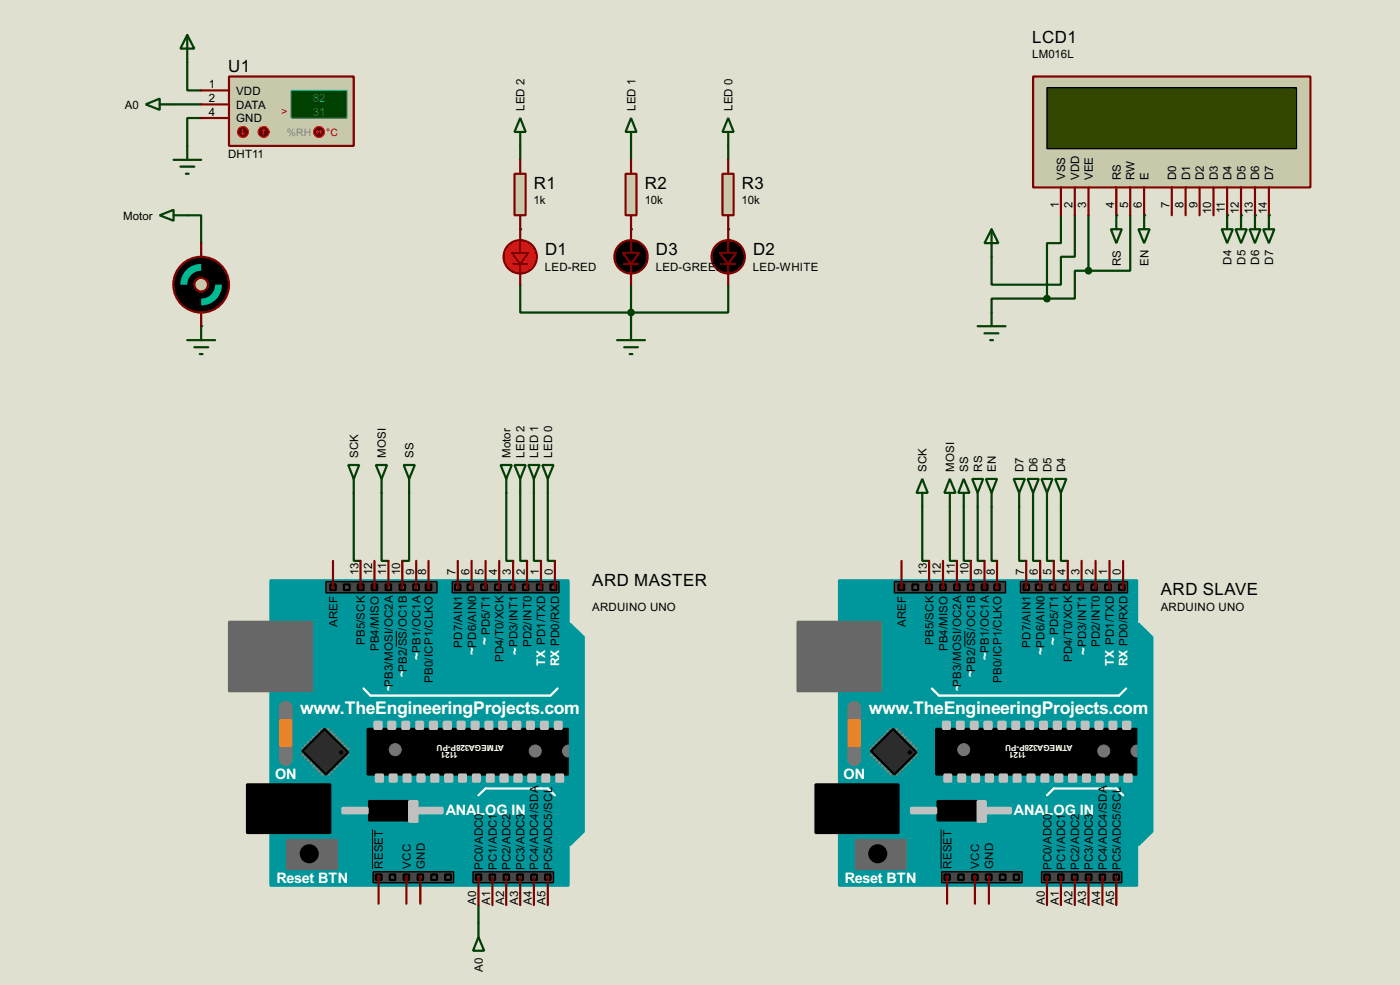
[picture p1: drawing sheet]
<svg xmlns="http://www.w3.org/2000/svg" width="256mm" height="180mm" viewBox="0 0 256 180" stroke-linecap="round" stroke-linejoin="round" font-family="sans-serif">
<path d="M0 0h256.5v180.3h-256.5z" fill="#e0e0d0"/>
<g fill="none" stroke="#004000" stroke-width=".4">
<path d="M31.8 19.1h5.1M34.3 11.5v5.1h2.6M36.9 21.6h-2.6v5.1M95.3 26.7v2.6M64.8 90.2v12.5h1.3M69.9 90.2v12.5h1.3M75 90.2v12.5h-1.3M169 92.8v9.9h1.2M174 92.8v9.9h1.3M176.6 92.8v9.9h1.3M179.1 92.8v9.9h1.3M181.7 92.8v9.9h1"/>
<path d="M186.7 92.8v9.9h1.3M189.3 92.8v9.9h1.3M191.8 92.8v9.9h1.3M194.4 92.8v9.9h1.2M87.7 165.7v3.3"/>
</g>
<circle cx="36.9" cy="59.7" r=".2" fill="#004000"/>
<path d="M34.3 39.4h2.6v5.1M191.8 54.7h-10.1v2.5M92.8 90.2v12.5h1.2M95.3 90.2v12.5h1.3" fill="none" stroke="#004000" stroke-width=".4"/>
<circle cx="95.3" cy="42" r=".2" fill="#004000"/>
<path d="M95.3 52.1v5.1h38.1v-5.1M115.6 52.1v7.6M97.8 90.2v12.5h1.3M100.4 90.2v12.5h1.3" fill="none" stroke="#004000" stroke-width=".4"/>
<circle cx="115.6" cy="42" r=".2" fill="#004000"/>
<path d="M115.6 26.7v2.6" fill="none" stroke="#004000" stroke-width=".4"/>
<circle cx="133.4" cy="42" r=".2" fill="#004000"/>
<path d="M133.4 26.7v2.6" fill="none" stroke="#004000" stroke-width=".4"/>
<g fill="#004000">
<circle cx="232.5" cy="39.4" r=".2"/>
<circle cx="229.9" cy="39.4" r=".2"/>
<circle cx="227.4" cy="39.4" r=".2"/>
<circle cx="224.8" cy="39.4" r=".2"/>
<circle cx="209.6" cy="39.4" r=".2"/>
<circle cx="204.5" cy="39.4" r=".2"/>
</g>
<path d="M194.4 39.4v5.1h-2.6v10.2h5.1v-5.1h2.5M196.9 39.4v7.6h-2.5v5.1h-12.7v-5.1M199.4 39.4v10.2M207.1 39.4v10.2h-7.7" fill="none" stroke="#004000" stroke-width=".4"/>
<path d="M49.6 106.2h54.6v55.9h-54.6z" fill="#00979c" stroke="#00979c" stroke-width=".4"/>
<g fill="#686767" stroke="#686767" stroke-width=".4">
<path d="M42 113.8h15.2v12.7h-15.2z"/>
<path d="M52.6 153.7h9.2v5.4h-9.2z"/>
</g>
<path d="M67.4 133.4h36.8v8.4h-36.8zM45.3 143.6h15.2v8.9h-15.2zM67.6 146.6h8.9v3.6h-8.9z" fill="#000" stroke="#000" stroke-width=".4"/>
<path d="M66.6 126l1.3 1.3h33l1.3-1.3M87.7 145.6l1.3-1.3h11.4l1.3 1.3" fill="none" stroke="#fff" stroke-width=".4"/>
<g fill="#c0c0c0" stroke="#c0c0c0" stroke-width=".4">
<path d="M68.6 132.1h1.3v1.3h-1.3z"/>
<path d="M71.2 132.1h1.2v1.3h-1.2z"/>
<path d="M73.7 132.1h1.3v1.3h-1.3z"/>
<path d="M76.3 132.1h1.2v1.3h-1.2z"/>
<path d="M78.8 132.1h1.3v1.3h-1.3z"/>
<path d="M81.3 132.1h1.3v1.3h-1.3z"/>
<path d="M83.9 132.1h1.2v1.3h-1.2z"/>
<path d="M86.4 132.1h1.3v1.3h-1.3z"/>
<path d="M89 132.1h1.2v1.3h-1.2z"/>
<path d="M91.5 132.1h1.3v1.3h-1.3z"/>
<path d="M94 132.1h1.3v1.3h-1.3z"/>
<path d="M96.6 132.1h1.2v1.3h-1.2z"/>
<path d="M99.1 132.1h1.3v1.3h-1.3z"/>
<path d="M101.7 132.1h1.2v1.3h-1.2z"/>
<path d="M68.9 141.8h1.3v1.3h-1.3z"/>
<path d="M71.4 141.8h1.3v1.3h-1.3z"/>
<path d="M74 141.8h1.2v1.3h-1.2z"/>
<path d="M76.5 141.8h1.3v1.3h-1.3z"/>
<path d="M79 141.8h1.3v1.3h-1.3z"/>
<path d="M81.6 141.8h1.3v1.3h-1.3z"/>
<path d="M84.1 141.8h1.3v1.3h-1.3z"/>
<path d="M86.7 141.8h1.2v1.3h-1.2z"/>
<path d="M89.2 141.8h1.3v1.3h-1.3z"/>
<path d="M91.7 141.8h1.3v1.3h-1.3z"/>
<path d="M94.3 141.8h1.3v1.3h-1.3z"/>
<path d="M96.8 141.8h1.3v1.3h-1.3z"/>
<path d="M99.4 141.8h1.2v1.3h-1.2z"/>
<path d="M101.9 141.8h1.3v1.3h-1.3z"/>
<path d="M75 146.6h1.5v3.8h-1.5z"/>
<path d="M62.8 147.9h4.6v1h-4.6z"/>
<path d="M76.5 147.9h4.6v1h-4.6z"/>
</g>
<circle cx="56.6" cy="156.3" r="1.55" fill="#000" stroke="#000" stroke-width=".4"/>
<path d="M52.4 129.6v9.4" fill="none" stroke="#757575" stroke-width="2.6"/>
<path d="M51.4 131.9h2v4.6h-2z" fill="#ff8000" stroke="#ff8000" stroke-width=".4"/>
<g fill="none" stroke="#808080" stroke-width=".45">
<path d="M55.4 137l.5 .5M55.9 137.7l-.5 .5M55.9 136.5l.5 .5M56.4 138.2l-.5 .5M56.4 135.9l.6 .6M57 138.7l-.6 .5M57 135.4l.5 .5M57.5 139.2l-.5 .6M57.5 134.9l.5 .5M58 139.8l-.5 .5M58 134.4l.5 .5M58.5 133.9l.5 .5"/>
<path d="M59 133.4l.5 .5M60.3 133.4l-.6 .5M60.8 133.9l-.5 .5M61.3 134.4l-.5 .5M61.3 139.8l.5 .5M61.8 134.9l-.5 .5M61.8 139.2l.5 .6M62.3 135.4l-.5 .5M62.3 138.7l.5 .5M62.8 135.9l-.5 .6M62.8 138.2l.5 .5M63.3 136.5l-.5 .5"/>
<path d="M63.3 137.7l.5 .5M63.8 137l-.5 .5M58.5 140.3l-.5 .5M59 140.8l-.5 .5M59.5 141.3l-.5 .5M59.7 141.3l.6 .5M60.3 140.8l.5 .5M60.8 140.3l.5 .5"/>
</g>
<path d="M55.4 137.5l4.1-4.1 4.3 4.3-4.1 4.1z" fill-rule="evenodd" fill="#2c2c2c" stroke="#000" stroke-width=".4"/>
<circle cx="62.5" cy="137.7" r=".3" fill="#000" stroke="#000" stroke-width=".18"/>
<path d="M59.7 106.5h20.4v2h-20.4z" fill="#464646" stroke="#000" stroke-width=".25"/>
<circle cx="98" cy="137.5" r="1.1" fill="#757575" stroke="#757575" stroke-width=".18"/>
<g fill="#464646" stroke="#000" stroke-width=".4">
<path d="M60.5 107h1v1h-1z"/>
<path d="M65.6 107h1v1h-1z"/>
<path d="M68.1 107h1v1h-1z"/>
<path d="M70.7 107h1v1h-1z"/>
<path d="M73.2 107h1v1h-1z"/>
<path d="M75.7 107h1.1v1h-1.1z"/>
<path d="M63 107h1.1v1h-1.1z"/>
<path d="M78 107h1v1h-1z"/>
</g>
<g fill="#757575" stroke="#757575" stroke-width=".18">
<circle cx="72.4" cy="137.2" r="1.1"/>
<circle cx="104.1" cy="137.5" r="1.1"/>
</g>
<path d="M104.4 114.1l2.6 2.5v35.6l-2.6 2.5z" fill-rule="evenodd" fill="#00979c" stroke="#00979c" stroke-width=".4"/>
<g fill="#464646" stroke="#000" stroke-width=".25">
<path d="M68.4 159.6h14.7v2h-14.7z"/>
<path d="M82.9 106.5h19.5v2h-19.5z"/>
<path d="M86.7 159.6h14.7v2h-14.7z"/>
</g>
<g fill="#464646" stroke="#000" stroke-width=".4">
<path d="M71.4 160.1h1v1h-1z"/>
<path d="M76.5 160.1h1v1h-1z"/>
<path d="M81.6 160.1h1v1h-1z"/>
<path d="M79 160.1h1.1v1h-1.1z"/>
<path d="M74 160.1h1v1h-1z"/>
<path d="M68.9 160.1h1v1h-1z"/>
<path d="M83.4 107h1v1h-1z"/>
<path d="M85.7 107h1v1h-1z"/>
<path d="M88.2 107h1v1h-1z"/>
<path d="M90.7 107h1v1h-1z"/>
<path d="M93.3 107h1v1h-1z"/>
<path d="M95.8 107h1v1h-1z"/>
<path d="M98.4 107h1v1h-1z"/>
<path d="M100.9 107h1v1h-1z"/>
<path d="M87.2 160.1h1v1h-1z"/>
<path d="M89.7 160.1h1v1h-1z"/>
<path d="M92.3 160.1h1v1h-1z"/>
<path d="M94.8 160.1h1v1h-1z"/>
<path d="M97.3 160.1h1.1v1h-1.1z"/>
<path d="M99.9 160.1h1v1h-1z"/>
</g>
<g fill="none" stroke="#800000" stroke-width=".4">
<path d="M61 102.7v5.1M66.1 102.7v5.1M68.6 102.7v5.1M71.2 102.7v5.1M73.7 102.7v5.1M76.3 102.7v5.1M78.5 102.7v5.1M83.9 102.7v5.1M86.4 102.7v5.1M89 102.7v5.1M91.5 102.7v5.1M94 102.7v5.1"/>
<path d="M96.6 102.7v5.1M99.1 102.7v5.1M101.7 102.7v5.1M69.4 160.3v5.1M74.5 160.3v5.1M77 160.3v5.1M87.7 160.6v5.1M90.2 160.6v5.1M92.8 160.6v5.1M95.3 160.6v5.1M97.8 160.6v5.1M100.4 160.6v5.1"/>
</g>
<path d="M72.6 115.4v2.9M68.3 151.8v7.3" fill="none" stroke="#000" stroke-width=".18"/>
<path d="M153.7 106.2h54.6v55.9h-54.6z" fill="#00979c" stroke="#00979c" stroke-width=".4"/>
<g fill="#686767" stroke="#686767" stroke-width=".4">
<path d="M146.1 113.8h15.2v12.7h-15.2z"/>
<path d="M156.8 153.7h9.1v5.4h-9.1z"/>
</g>
<path d="M171.5 133.4h36.8v8.4h-36.8zM149.4 143.6h15.2v8.9h-15.2zM171.8 146.6h8.8v3.6h-8.8z" fill="#000" stroke="#000" stroke-width=".4"/>
<path d="M170.7 126l1.3 1.3h33l1.3-1.3M191.8 145.6l1.3-1.3h11.4l1.3 1.3" fill="none" stroke="#fff" stroke-width=".4"/>
<g fill="#c0c0c0" stroke="#c0c0c0" stroke-width=".4">
<path d="M172.8 132.1h1.2v1.3h-1.2z"/>
<path d="M175.3 132.1h1.3v1.3h-1.3z"/>
<path d="M177.9 132.1h1.2v1.3h-1.2z"/>
<path d="M180.4 132.1h1.3v1.3h-1.3z"/>
<path d="M182.9 132.1h1.3v1.3h-1.3z"/>
<path d="M185.5 132.1h1.2v1.3h-1.2z"/>
<path d="M188 132.1h1.3v1.3h-1.3z"/>
<path d="M190.6 132.1h1.2v1.3h-1.2z"/>
<path d="M193.1 132.1h1.3v1.3h-1.3z"/>
<path d="M195.6 132.1h1.3v1.3h-1.3z"/>
<path d="M198.2 132.1h1.2v1.3h-1.2z"/>
<path d="M200.7 132.1h1.3v1.3h-1.3z"/>
<path d="M203.3 132.1h1.2v1.3h-1.2z"/>
<path d="M205.8 132.1h1.3v1.3h-1.3z"/>
<path d="M173 141.8h1.3v1.3h-1.3z"/>
<path d="M175.6 141.8h1.2v1.3h-1.2z"/>
<path d="M178.1 141.8h1.3v1.3h-1.3z"/>
<path d="M180.6 141.8h1.3v1.3h-1.3z"/>
<path d="M183.2 141.8h1.3v1.3h-1.3z"/>
<path d="M185.7 141.8h1.3v1.3h-1.3z"/>
<path d="M188.3 141.8h1.2v1.3h-1.2z"/>
<path d="M190.8 141.8h1.3v1.3h-1.3z"/>
<path d="M193.3 141.8h1.3v1.3h-1.3z"/>
<path d="M195.9 141.8h1.3v1.3h-1.3z"/>
<path d="M198.4 141.8h1.3v1.3h-1.3z"/>
<path d="M201 141.8h1.2v1.3h-1.2z"/>
<path d="M203.5 141.8h1.3v1.3h-1.3z"/>
<path d="M206 141.8h1.3v1.3h-1.3z"/>
<path d="M179.1 146.6h1.5v3.8h-1.5z"/>
<path d="M166.9 147.9h4.6v1h-4.6z"/>
<path d="M180.6 147.9h4.6v1h-4.6z"/>
</g>
<circle cx="160.8" cy="156.3" r="1.55" fill="#000" stroke="#000" stroke-width=".4"/>
<path d="M156.5 129.6v9.4" fill="none" stroke="#757575" stroke-width="2.6"/>
<path d="M155.5 131.9h2v4.6h-2z" fill="#ff8000" stroke="#ff8000" stroke-width=".4"/>
<g fill="none" stroke="#808080" stroke-width=".45">
<path d="M159.6 137l.5 .5M160.1 137.7l-.5 .5M160.1 136.5l.5 .5M160.6 138.2l-.5 .5M160.6 135.9l.5 .6M161.1 138.7l-.5 .5M161.1 135.4l.5 .5M161.6 139.2l-.5 .6M161.6 134.9l.5 .5M162.1 139.8l-.5 .5M162.1 134.4l.5 .5M162.6 133.9l.5 .5"/>
<path d="M163.1 133.4l.5 .5M164.4 133.4l-.5 .5M164.9 133.9l-.5 .5M165.4 134.4l-.5 .5M165.4 139.8l.5 .5M165.9 134.9l-.5 .5M165.9 139.2l.5 .6M166.4 135.4l-.5 .5M166.4 138.7l.5 .5M166.9 135.9l-.5 .6M166.9 138.2l.5 .5M167.4 136.5l-.5 .5"/>
<path d="M167.4 137.7l.5 .5M167.9 137l-.5 .5M162.6 140.3l-.5 .5M163.1 140.8l-.5 .5M163.6 141.3l-.5 .5M163.9 141.3l.5 .5M164.4 140.8l.5 .5M164.9 140.3l.5 .5"/>
</g>
<path d="M159.6 137.5l4-4.1 4.3 4.3-4 4.1z" fill-rule="evenodd" fill="#2c2c2c" stroke="#000" stroke-width=".4"/>
<circle cx="166.6" cy="137.7" r=".3" fill="#000" stroke="#000" stroke-width=".18"/>
<path d="M163.9 106.5h20.3v2h-20.3z" fill="#464646" stroke="#000" stroke-width=".25"/>
<circle cx="202.2" cy="137.5" r="1.1" fill="#757575" stroke="#757575" stroke-width=".18"/>
<g fill="#464646" stroke="#000" stroke-width=".4">
<path d="M164.6 107h1.1v1h-1.1z"/>
<path d="M169.7 107h1v1h-1z"/>
<path d="M172.3 107h1v1h-1z"/>
<path d="M174.8 107h1v1h-1z"/>
<path d="M177.3 107h1.1v1h-1.1z"/>
<path d="M179.9 107h1v1h-1z"/>
<path d="M167.2 107h1v1h-1z"/>
<path d="M182.2 107h1v1h-1z"/>
</g>
<g fill="#757575" stroke="#757575" stroke-width=".18">
<circle cx="176.5" cy="137.2" r="1.1"/>
<circle cx="208.3" cy="137.5" r="1.1"/>
</g>
<path d="M208.6 114.1l2.5 2.5v35.6l-2.5 2.5z" fill-rule="evenodd" fill="#00979c" stroke="#00979c" stroke-width=".4"/>
<g fill="#464646" stroke="#000" stroke-width=".25">
<path d="M172.5 159.6h14.8v2h-14.8z"/>
<path d="M187 106.5h19.6v2h-19.6z"/>
<path d="M190.8 159.6h14.7v2h-14.7z"/>
</g>
<g fill="#464646" stroke="#000" stroke-width=".4">
<path d="M175.6 160.1h1v1h-1z"/>
<path d="M180.6 160.1h1.1v1h-1.1z"/>
<path d="M185.7 160.1h1v1h-1z"/>
<path d="M183.2 160.1h1v1h-1z"/>
<path d="M178.1 160.1h1v1h-1z"/>
<path d="M173 160.1h1v1h-1z"/>
<path d="M187.5 107h1v1h-1z"/>
<path d="M189.8 107h1v1h-1z"/>
<path d="M192.3 107h1v1h-1z"/>
<path d="M194.9 107h1v1h-1z"/>
<path d="M197.4 107h1v1h-1z"/>
<path d="M200 107h1v1h-1z"/>
<path d="M202.5 107h1v1h-1z"/>
<path d="M205 107h1v1h-1z"/>
<path d="M191.3 160.1h1v1h-1z"/>
<path d="M193.9 160.1h1v1h-1z"/>
<path d="M196.4 160.1h1v1h-1z"/>
<path d="M198.9 160.1h1.1v1h-1.1z"/>
<path d="M201.5 160.1h1v1h-1z"/>
<path d="M204 160.1h1v1h-1z"/>
</g>
<g fill="none" stroke="#800000" stroke-width=".4">
<path d="M165.2 102.7v5.1M170.2 102.7v5.1M172.8 102.7v5.1M175.3 102.7v5.1M177.9 102.7v5.1M180.4 102.7v5.1M182.7 102.7v5.1M188 102.7v5.1M190.6 102.7v5.1M193.1 102.7v5.1M195.6 102.7v5.1M198.2 102.7v5.1"/>
<path d="M200.7 102.7v5.1M203.3 102.7v5.1M205.8 102.7v5.1M173.5 160.3v5.1M178.6 160.3v5.1M181.2 160.3v5.1M191.8 160.6v5.1M194.4 160.6v5.1M196.9 160.6v5.1M199.4 160.6v5.1M202 160.6v5.1M204.5 160.6v5.1"/>
</g>
<path d="M176.8 115.5v2.9M172.4 151.8v7.3" fill="none" stroke="#000" stroke-width=".18"/>
<path d="M63.8 85.1h2l-1 2.6zM64.8 87.7v2.5M68.9 85.1h2l-1 2.6zM69.9 87.7v2.5M74 85.1h2l-1 2.6zM75 87.7v2.5M169 87.7l1 2.5h-2.1zM169 90.2v2.6M174 87.7l1.1 2.5h-2.1zM174 90.2v2.6M176.6 87.7l1 2.5h-2zM176.6 90.2v2.6" fill="none" stroke="#004000" stroke-width=".4"/>
<path d="M42 14h22.8v12.7h-22.8z" fill="#c8c8aa" stroke="#800000" stroke-width=".4"/>
<path d="M53.4 16.6h10.2v5h-10.2z" fill="#004000" stroke="#0f0" stroke-width=".2"/>
<path d="M36.9 19.1h5.1M36.9 16.6h5.1M36.9 21.6h5.1" fill="none" stroke="#800000" stroke-width=".4"/>
<circle cx="48.3" cy="24.2" r="1" fill="#400000" stroke="#f00" stroke-width=".2"/>
<path d="M48.3 23.7l-.2 .2M48.3 23.7l.3 .2M48.3 23.7v1" fill="none" stroke="#f00" stroke-width=".2"/>
<circle cx="44.5" cy="24.2" r="1" fill="#400000" stroke="#f00" stroke-width=".2"/>
<path d="M44.3 24.4l.2 .3M44.5 23.7v1M44.8 24.4l-.3 .3" fill="none" stroke="#f00" stroke-width=".2"/>
<circle cx="58.4" cy="24.2" r="1" fill="#400000" stroke="#f00" stroke-width=".2"/>
<path d="M58 24.2h1M58 24.2l.2 .2M58.2 23.9l-.2 .3M58.7 23.9l.3 .3M59 24.2l-.3 .2" fill="none" stroke="#f00" stroke-width=".2"/>
<g fill="none" stroke="#004000" stroke-width=".4">
<path d="M26.7 19.1l2.6-1v2zM29.3 19.1h2.5M34.3 6.4l1.3 2.5h-2.5zM34.3 6.4v5.1M31.8 29.3h5.1M33.1 30.5h2.5M34.1 31.8h.5M34.3 26.7v2.6M95.3 21.6l1 2.6h-2zM95.3 24.2v2.5M178.1 87.7h2l-1 2.5zM179.1 90.2v2.6"/>
<path d="M180.6 87.7h2.1l-1 2.5zM181.7 90.2v2.6M185.7 87.7h2.1l-1.1 2.5zM186.7 90.2v2.6M188.3 87.7h2l-1 2.5zM189.3 90.2v2.6M190.8 87.7h2l-1 2.5zM191.8 90.2v2.6M193.3 87.7h2.1l-1 2.5zM194.4 90.2v2.6M87.7 171.5l1 2.5h-2zM87.7 169v2.5"/>
</g>
<path d="M94.3 31.8h2v7.6h-2z" fill="#c8c8aa" stroke="#800000" stroke-width=".4"/>
<path d="M95.3 29.3v2.5M95.3 39.4v2.6" fill="none" stroke="#800000" stroke-width=".4"/>
<path d="M36.9 59.7v2.6M34.3 62.3h5.1M35.6 63.6h2.6M36.6 64.8h.5" fill="none" stroke="#004000" stroke-width=".4"/>
<circle cx="36.8" cy="52.1" r="5.1" fill="#000" stroke="#800000" stroke-width=".4"/>
<circle cx="36.8" cy="52.1" r="1.25" fill="#c8c8aa" stroke="#800000" stroke-width=".4"/>
<g fill="#000" stroke="#000" stroke-width=".4">
<path d="M33.1 52.1h1.2a2.53 2.53 0 0 0 2.6 2.6v1.2a3.7 3.7 0 0 1-3.8-3.8z" fill-rule="evenodd"/>
<path d="M36.9 48.3a3.7 3.7 0 0 1 3.8 3.8h-1.3a2.5 2.5 0 0 0-2.5-2.5z" fill-rule="evenodd"/>
</g>
<g fill="#00c0c0">
<path d="M34.1 49.4a3.8 3.8 0 0 1 2.8-1.1v1.3a2.53 2.53 0 0 0-2.6 2.5h-1.2a3.8 3.8 0 0 1 1-2.7z" fill-rule="evenodd"/>
<path d="M36.9 54.7a2.5 2.5 0 0 0 2.5-2.6h1.3a3.7 3.7 0 0 1-3.8 3.8z" fill-rule="evenodd"/>
</g>
<path d="M36.9 44.5v2.5M36.9 57.2v2.5" fill="none" stroke="#800000" stroke-width=".4"/>
<path d="M29.3 39.4l2.5-1v2zM31.8 39.4h2.5M179.1 59.7h5.1M181.7 42l1.2 2.5h-2.5zM181.7 42v5M181.7 57.2v2.5M180.4 61h2.5M181.4 62.3h.5M91.7 85.1h2.1l-1 2.6zM92.8 87.7v2.5M94.3 85.1h2l-1 2.6zM95.3 87.7v2.5" fill="none" stroke="#004000" stroke-width=".4"/>
<circle cx="191.8" cy="54.7" r=".5" fill="#004000" stroke="#004000" stroke-width=".4"/>
<circle cx="95.3" cy="47" r="3.1" fill="#f00" stroke="#800000" stroke-width=".4"/>
<path d="M94 48.3h2.6M95.3 44v2.3M95.3 48.3v1.8" fill="none" stroke="#800000" stroke-width=".4"/>
<path d="M93.8 46.3h3l-1.5 2z" fill="#ff2b2b" stroke="#800000" stroke-width=".4"/>
<path d="M95.3 42v2.5M95.3 49.6v2.5M114.4 48.3h2.5M115.6 42v4.3M115.6 48.3v3.8M132.1 48.3h2.6M133.4 42v4.3M133.4 48.3v3.8" fill="none" stroke="#800000" stroke-width=".4"/>
<path d="M115.6 21.6l1 2.6h-2zM115.6 24.2v2.5M133.4 21.6l1 2.6h-2zM133.4 24.2v2.5M115.6 59.7v2.6M113.1 62.3h5.1M114.4 63.6h2.5M115.4 64.8h.5M96.8 85.1h2.1l-1.1 2.6zM97.8 87.7v2.5M99.4 85.1h2l-1 2.6zM100.4 87.7v2.5" fill="none" stroke="#004000" stroke-width=".4"/>
<circle cx="115.6" cy="57.2" r=".5" fill="#004000" stroke="#004000" stroke-width=".4"/>
<g fill="#000" stroke="#800000" stroke-width=".4">
<path d="M114.1 46.3h3l-1.5 2zM131.9 46.3h3l-1.5 2z"/>
<circle cx="115.6" cy="47" r="3.1"/>
<circle cx="133.4" cy="47" r="3.1"/>
</g>
<path d="M114.6 31.8h2v7.6h-2z" fill="#c8c8aa" stroke="#800000" stroke-width=".4"/>
<path d="M115.6 29.3v2.5M115.6 39.4v2.6" fill="none" stroke="#800000" stroke-width=".4"/>
<path d="M132.4 31.8h2v7.6h-2z" fill="#c8c8aa" stroke="#800000" stroke-width=".4"/>
<path d="M133.4 29.3v2.5M133.4 39.4v2.6" fill="none" stroke="#800000" stroke-width=".4"/>
<path d="M189.3 14h50.8v20.3h-50.8z" fill="#c8c8aa" stroke="#800000" stroke-width=".4"/>
<path d="M191.8 16.1h45.7v11.1h-45.7z" fill="#324600" stroke="#000" stroke-width=".25"/>
<g fill="none" stroke="#800000" stroke-width=".4">
<path d="M194.4 34.3v5.1M196.9 34.3v5.1M199.4 34.3v5.1M204.5 34.3v5.1M207.1 34.3v5.1M209.6 34.3v5.1M214.7 34.3v5.1M217.2 34.3v5.1M219.8 34.3v5.1M222.3 34.3v5.1M224.8 34.3v5.1M227.4 34.3v5.1"/>
<path d="M229.9 34.3v5.1M232.5 34.3v5.1"/>
</g>
<path d="M204.5 39.4v2.6M209.6 39.4v2.6M224.8 39.4v2.6M227.4 39.4v2.6M229.9 39.4v2.6M232.5 39.4v2.6M203.5 42h2l-1 2.5zM208.6 42h2l-1 2.5zM223.8 42h2.1l-1.1 2.5zM226.4 42h2l-1 2.5zM228.9 42h2l-1 2.5zM231.4 42h2.1l-1 2.5z" fill="none" stroke="#004000" stroke-width=".4"/>
<circle cx="199.4" cy="49.6" r=".5" fill="#004000" stroke="#004000" stroke-width=".4"/>
<g font-size="3.6" fill="#fff">
<text x="55" y="130.7">www.TheEngineeringProjects.com</text>
<text x="159.2" y="130.7">www.TheEngineeringProjects.com</text>
</g>
<g font-size="3.5">
<text x="189.1" y="7.8">LCD1</text>
<text x="41.8" y="13.2">U1</text>
<text x="97.8" y="34.5">R1</text>
<text x="118.2" y="34.5">R2</text>
<text x="135.9" y="34.5">R3</text>
<text x="99.9" y="46.6">D1</text>
<text x="120.2" y="46.6">D3</text>
<text x="138" y="46.6">D2</text>
<text x="108.5" y="107.2">ARD MASTER</text>
<text x="212.7" y="108.9">ARD SLAVE</text>
</g>
<g font-size="3" fill="#fff">
<text x="50.4" y="142.5">ON</text>
<text x="154.5" y="142.5">ON</text>
<text x="81.6" y="149.1">ANALOG IN</text>
<text x="185.7" y="149.1">ANALOG IN</text>
<text x="50.6" y="161.6">Reset BTN</text>
<text x="154.7" y="161.6">Reset BTN</text>
</g>
<g font-size="2.7" fill="#fff">
<text x="87.3" y="119.9" transform="rotate(-90 87.3 119.9)">~</text>
<text x="89.6" y="118.1" transform="rotate(-90 89.6 118.1)">~</text>
<text x="95.2" y="119.9" transform="rotate(-90 95.2 119.9)">~</text>
<text x="191.5" y="119.9" transform="rotate(-90 191.5 119.9)">~</text>
<text x="193.7" y="118.1" transform="rotate(-90 193.7 118.1)">~</text>
<text x="199.3" y="119.9" transform="rotate(-90 199.3 119.9)">~</text>
<text x="74.5" y="123.9" transform="rotate(-90 74.5 123.9)">~</text>
<text x="77.2" y="120.9" transform="rotate(-90 77.2 120.9)">~</text>
<text x="178.6" y="123.9" transform="rotate(-90 178.6 123.9)">~</text>
<text x="181.3" y="120.9" transform="rotate(-90 181.3 120.9)">~</text>
<text x="72.1" y="126.5" transform="rotate(-90 72.1 126.5)">~</text>
<text x="176.2" y="126.5" transform="rotate(-90 176.2 126.5)">~</text>
</g>
<g font-size="2.5" fill="#fff">
<text x="99.9" y="121.8" transform="rotate(-90 99.9 121.8)">TX PD1/TXD</text>
<text x="102.5" y="121.9" transform="rotate(-90 102.5 121.9)">RX PD0/RXD</text>
<text x="204.1" y="121.8" transform="rotate(-90 204.1 121.8)">TX PD1/TXD</text>
<text x="206.6" y="121.9" transform="rotate(-90 206.6 121.9)">RX PD0/RXD</text>
</g>
<g font-size="2.4">
<text x="189.1" y="10.7">LM016L</text>
<text x="38.3" y="16.2">1</text>
<text x="43.2" y="17.3">VDD</text>
<text x="22.9" y="19.9">A0</text>
<text x="38.3" y="18.7">2</text>
<text x="38.3" y="21.2">4</text>
<text x="43.2" y="19.9">DATA</text>
<text x="43.2" y="22.4">GND</text>
<text x="96.1" y="20.3" transform="rotate(-90 96.1 20.3)">LED 2</text>
<text x="116.4" y="20.3" transform="rotate(-90 116.4 20.3)">LED 1</text>
<text x="134.2" y="20.3" transform="rotate(-90 134.2 20.3)">LED 0</text>
<text x="41.8" y="28.9">DHT11</text>
<text x="195.2" y="33" transform="rotate(-90 195.2 33)">VSS</text>
<text x="197.7" y="33" transform="rotate(-90 197.7 33)">VDD</text>
<text x="200.2" y="33" transform="rotate(-90 200.2 33)">VEE</text>
<text x="205.3" y="33" transform="rotate(-90 205.3 33)">RS</text>
<text x="207.9" y="33" transform="rotate(-90 207.9 33)">RW</text>
<text x="210.4" y="33" transform="rotate(-90 210.4 33)">E</text>
<text x="215.5" y="33" transform="rotate(-90 215.5 33)">D0</text>
<text x="218" y="33" transform="rotate(-90 218 33)">D1</text>
<text x="220.6" y="33" transform="rotate(-90 220.6 33)">D2</text>
<text x="223.1" y="33" transform="rotate(-90 223.1 33)">D3</text>
<text x="225.6" y="33" transform="rotate(-90 225.6 33)">D4</text>
<text x="228.2" y="33" transform="rotate(-90 228.2 33)">D5</text>
<text x="230.7" y="33" transform="rotate(-90 230.7 33)">D6</text>
<text x="233.3" y="33" transform="rotate(-90 233.3 33)">D7</text>
<text x="22.6" y="40.2">Motor</text>
<text x="97.8" y="37.4">1k</text>
<text x="118.1" y="37.4">10k</text>
<text x="135.9" y="37.4">10k</text>
<text x="194" y="38" transform="rotate(-90 194 38)">1</text>
<text x="196.5" y="38" transform="rotate(-90 196.5 38)">2</text>
<text x="199" y="38" transform="rotate(-90 199 38)">3</text>
<text x="204.1" y="38" transform="rotate(-90 204.1 38)">4</text>
<text x="206.7" y="38" transform="rotate(-90 206.7 38)">5</text>
<text x="209.2" y="38" transform="rotate(-90 209.2 38)">6</text>
<text x="214.3" y="38" transform="rotate(-90 214.3 38)">7</text>
<text x="216.8" y="38" transform="rotate(-90 216.8 38)">8</text>
<text x="219.4" y="38" transform="rotate(-90 219.4 38)">9</text>
<text x="221.9" y="39.2" transform="rotate(-90 221.9 39.2)">10</text>
<text x="224.4" y="39" transform="rotate(-90 224.4 39)">11</text>
<text x="227" y="39.2" transform="rotate(-90 227 39.2)">12</text>
<text x="229.5" y="39.2" transform="rotate(-90 229.5 39.2)">13</text>
<text x="232.1" y="39.2" transform="rotate(-90 232.1 39.2)">14</text>
<text x="99.8" y="49.6">LED-RED</text>
<text x="120.1" y="49.6">LED-GREEN</text>
<text x="137.9" y="49.6">LED-WHITE</text>
<text x="205.3" y="48.7" transform="rotate(-90 205.3 48.7)">RS</text>
<text x="210.4" y="48.7" transform="rotate(-90 210.4 48.7)">EN</text>
<text x="225.6" y="48.4" transform="rotate(-90 225.6 48.4)">D4</text>
<text x="228.2" y="48.4" transform="rotate(-90 228.2 48.4)">D5</text>
<text x="230.7" y="48.4" transform="rotate(-90 230.7 48.4)">D6</text>
<text x="233.3" y="48.4" transform="rotate(-90 233.3 48.4)">D7</text>
<text x="65.6" y="83.8" transform="rotate(-90 65.6 83.8)">SCK</text>
<text x="70.7" y="83.8" transform="rotate(-90 70.7 83.8)">MOSI</text>
<text x="75.8" y="83.8" transform="rotate(-90 75.8 83.8)">SS</text>
<text x="93.6" y="83.8" transform="rotate(-90 93.6 83.8)">Motor</text>
<text x="96.1" y="83.8" transform="rotate(-90 96.1 83.8)">LED 2</text>
<text x="98.6" y="83.8" transform="rotate(-90 98.6 83.8)">LED 1</text>
<text x="101.2" y="83.8" transform="rotate(-90 101.2 83.8)">LED 0</text>
<text x="169.8" y="86.4" transform="rotate(-90 169.8 86.4)">SCK</text>
<text x="174.8" y="86.4" transform="rotate(-90 174.8 86.4)">MOSI</text>
<text x="177.4" y="86.4" transform="rotate(-90 177.4 86.4)">SS</text>
<text x="179.9" y="86.4" transform="rotate(-90 179.9 86.4)">RS</text>
<text x="182.5" y="86.4" transform="rotate(-90 182.5 86.4)">EN</text>
<text x="187.5" y="86.4" transform="rotate(-90 187.5 86.4)">D7</text>
<text x="190.1" y="86.4" transform="rotate(-90 190.1 86.4)">D6</text>
<text x="192.6" y="86.4" transform="rotate(-90 192.6 86.4)">D5</text>
<text x="195.2" y="86.4" transform="rotate(-90 195.2 86.4)">D4</text>
<text x="65.7" y="105.2" transform="rotate(-90 65.7 105.2)">13</text>
<text x="68.2" y="105.2" transform="rotate(-90 68.2 105.2)">12</text>
<text x="70.8" y="105.2" transform="rotate(-90 70.8 105.2)">11</text>
<text x="73.3" y="105.2" transform="rotate(-90 73.3 105.2)">10</text>
<text x="75.9" y="105.2" transform="rotate(-90 75.9 105.2)">9</text>
<text x="78.1" y="105.2" transform="rotate(-90 78.1 105.2)">8</text>
<text x="83.5" y="105.2" transform="rotate(-90 83.5 105.2)">7</text>
<text x="86" y="105.2" transform="rotate(-90 86 105.2)">6</text>
<text x="88.6" y="105.2" transform="rotate(-90 88.6 105.2)">5</text>
<text x="91.1" y="105.2" transform="rotate(-90 91.1 105.2)">4</text>
<text x="93.6" y="105.2" transform="rotate(-90 93.6 105.2)">3</text>
<text x="96.2" y="105.2" transform="rotate(-90 96.2 105.2)">2</text>
<text x="98.7" y="105.2" transform="rotate(-90 98.7 105.2)">1</text>
<text x="101.3" y="105.2" transform="rotate(-90 101.3 105.2)">0</text>
<text x="169.8" y="105.2" transform="rotate(-90 169.8 105.2)">13</text>
<text x="172.4" y="105.2" transform="rotate(-90 172.4 105.2)">12</text>
<text x="174.9" y="105.2" transform="rotate(-90 174.9 105.2)">11</text>
<text x="177.5" y="105.2" transform="rotate(-90 177.5 105.2)">10</text>
<text x="180" y="105.2" transform="rotate(-90 180 105.2)">9</text>
<text x="182.3" y="105.2" transform="rotate(-90 182.3 105.2)">8</text>
<text x="187.6" y="105.2" transform="rotate(-90 187.6 105.2)">7</text>
<text x="190.2" y="105.2" transform="rotate(-90 190.2 105.2)">6</text>
<text x="192.6" y="105.2" transform="rotate(-90 192.6 105.2)">5</text>
<text x="195.2" y="105.2" transform="rotate(-90 195.2 105.2)">4</text>
<text x="197.8" y="105.2" transform="rotate(-90 197.8 105.2)">3</text>
<text x="200.3" y="105.2" transform="rotate(-90 200.3 105.2)">2</text>
<text x="202.9" y="105.2" transform="rotate(-90 202.9 105.2)">1</text>
<text x="205.3" y="105.2" transform="rotate(-90 205.3 105.2)">0</text>
<text x="108.5" y="111.8">ARDUINO UNO</text>
<text x="212.6" y="111.8">ARDUINO UNO</text>
<text x="61.8" y="114.8" transform="rotate(-90 61.8 114.8)">AREF</text>
<text x="66.9" y="118.1" transform="rotate(-90 66.9 118.1)">PB5/SCK</text>
<text x="69.4" y="119.2" transform="rotate(-90 69.4 119.2)">PB4/MISO</text>
<text x="77.1" y="119.5" transform="rotate(-90 77.1 119.5)">PB1/OC1A</text>
<text x="84.7" y="118.5" transform="rotate(-90 84.7 118.5)">PD7/AIN1</text>
<text x="87.2" y="118.5" transform="rotate(-90 87.2 118.5)">PD6/AIN0</text>
<text x="89.8" y="116.2" transform="rotate(-90 89.8 116.2)">PD5/T1</text>
<text x="94.8" y="118.4" transform="rotate(-90 94.8 118.4)">PD3/INT1</text>
<text x="97.4" y="118.4" transform="rotate(-90 97.4 118.4)">PD2/INT0</text>
<text x="166" y="114.8" transform="rotate(-90 166 114.8)">AREF</text>
<text x="171" y="118.1" transform="rotate(-90 171 118.1)">PB5/SCK</text>
<text x="173.6" y="119.2" transform="rotate(-90 173.6 119.2)">PB4/MISO</text>
<text x="181.2" y="119.5" transform="rotate(-90 181.2 119.5)">PB1/OC1A</text>
<text x="188.8" y="118.5" transform="rotate(-90 188.8 118.5)">PD7/AIN1</text>
<text x="191.4" y="118.5" transform="rotate(-90 191.4 118.5)">PD6/AIN0</text>
<text x="193.9" y="116.2" transform="rotate(-90 193.9 116.2)">PD5/T1</text>
<text x="199" y="118.4" transform="rotate(-90 199 118.4)">PD3/INT1</text>
<text x="201.5" y="118.4" transform="rotate(-90 201.5 118.4)">PD2/INT0</text>
<text x="72" y="125.7" transform="rotate(-90 72 125.7)">PB3/MOSI/OC2A</text>
<text x="74.5" y="123" transform="rotate(-90 74.5 123)">PB2/SS/OC1B</text>
<text x="79.3" y="124.9" transform="rotate(-90 79.3 124.9)">PB0/ICP1/CLKO</text>
<text x="92.3" y="121.2" transform="rotate(-90 92.3 121.2)">PD4/T0/XCK</text>
<text x="176.1" y="125.7" transform="rotate(-90 176.1 125.7)">PB3/MOSI/OC2A</text>
<text x="178.7" y="123" transform="rotate(-90 178.7 123)">PB2/SS/OC1B</text>
<text x="183.4" y="124.9" transform="rotate(-90 183.4 124.9)">PB0/ICP1/CLKO</text>
<text x="196.4" y="121.2" transform="rotate(-90 196.4 121.2)">PD4/T0/XCK</text>
<text x="70.1" y="159" transform="rotate(-90 70.1 159)">RESET</text>
<text x="75.2" y="159" transform="rotate(-90 75.2 159)">VCC</text>
<text x="77.8" y="159" transform="rotate(-90 77.8 159)">GND</text>
<text x="88.5" y="159.3" transform="rotate(-90 88.5 159.3)">PC0/ADC0</text>
<text x="91" y="159.3" transform="rotate(-90 91 159.3)">PC1/ADC1</text>
<text x="93.6" y="159.3" transform="rotate(-90 93.6 159.3)">PC2/ADC2</text>
<text x="96.1" y="159.3" transform="rotate(-90 96.1 159.3)">PC3/ADC3</text>
<text x="98.6" y="159.3" transform="rotate(-90 98.6 159.3)">PC4/ADC4/SDA</text>
<text x="101.2" y="159.3" transform="rotate(-90 101.2 159.3)">PC5/ADC5/SCL</text>
<text x="174.3" y="159" transform="rotate(-90 174.3 159)">RESET</text>
<text x="179.4" y="159" transform="rotate(-90 179.4 159)">VCC</text>
<text x="182" y="159" transform="rotate(-90 182 159)">GND</text>
<text x="192.6" y="159.3" transform="rotate(-90 192.6 159.3)">PC0/ADC0</text>
<text x="195.2" y="159.3" transform="rotate(-90 195.2 159.3)">PC1/ADC1</text>
<text x="197.7" y="159.3" transform="rotate(-90 197.7 159.3)">PC2/ADC2</text>
<text x="200.2" y="159.3" transform="rotate(-90 200.2 159.3)">PC3/ADC3</text>
<text x="202.8" y="159.3" transform="rotate(-90 202.8 159.3)">PC4/ADC4/SDA</text>
<text x="205.3" y="159.3" transform="rotate(-90 205.3 159.3)">PC5/ADC5/SCL</text>
<text x="87.3" y="165.7" transform="rotate(-90 87.3 165.7)">A0</text>
<text x="89.8" y="165.7" transform="rotate(-90 89.8 165.7)">A1</text>
<text x="92.4" y="165.7" transform="rotate(-90 92.4 165.7)">A2</text>
<text x="94.9" y="165.7" transform="rotate(-90 94.9 165.7)">A3</text>
<text x="97.4" y="165.7" transform="rotate(-90 97.4 165.7)">A4</text>
<text x="100" y="165.7" transform="rotate(-90 100 165.7)">A5</text>
<text x="191.4" y="165.7" transform="rotate(-90 191.4 165.7)">A0</text>
<text x="194" y="165.7" transform="rotate(-90 194 165.7)">A1</text>
<text x="196.5" y="165.7" transform="rotate(-90 196.5 165.7)">A2</text>
<text x="199" y="165.7" transform="rotate(-90 199 165.7)">A3</text>
<text x="201.6" y="165.7" transform="rotate(-90 201.6 165.7)">A4</text>
<text x="204.1" y="165.7" transform="rotate(-90 204.1 165.7)">A5</text>
<text x="88.5" y="177.9" transform="rotate(-90 88.5 177.9)">A0</text>
</g>
<g font-size="2.4" fill="#0f0">
<text x="57.3" y="18.6">82</text>
<text x="57.3" y="21.2">31</text>
</g>
<g font-size="2.1" fill="#c00000">
<text x="51.6" y="21.1">&gt;</text>
<text x="59.8" y="24.9">°C</text>
</g>
<text font-size="2.1" fill="#808080" x="52.6" y="24.9">%RH</text>
<g font-size="1.7" fill="#fff">
<text x="83.9" y="137.6" transform="rotate(-180 83.9 137.6)">1121</text>
<text x="92.3" y="136.4" transform="rotate(-180 92.3 136.4)">ATMEGA328P-PU</text>
<text x="188" y="137.6" transform="rotate(-180 188 137.6)">1121</text>
<text x="196.5" y="136.4" transform="rotate(-180 196.5 136.4)">ATMEGA328P-PU</text>
</g>
</svg>
